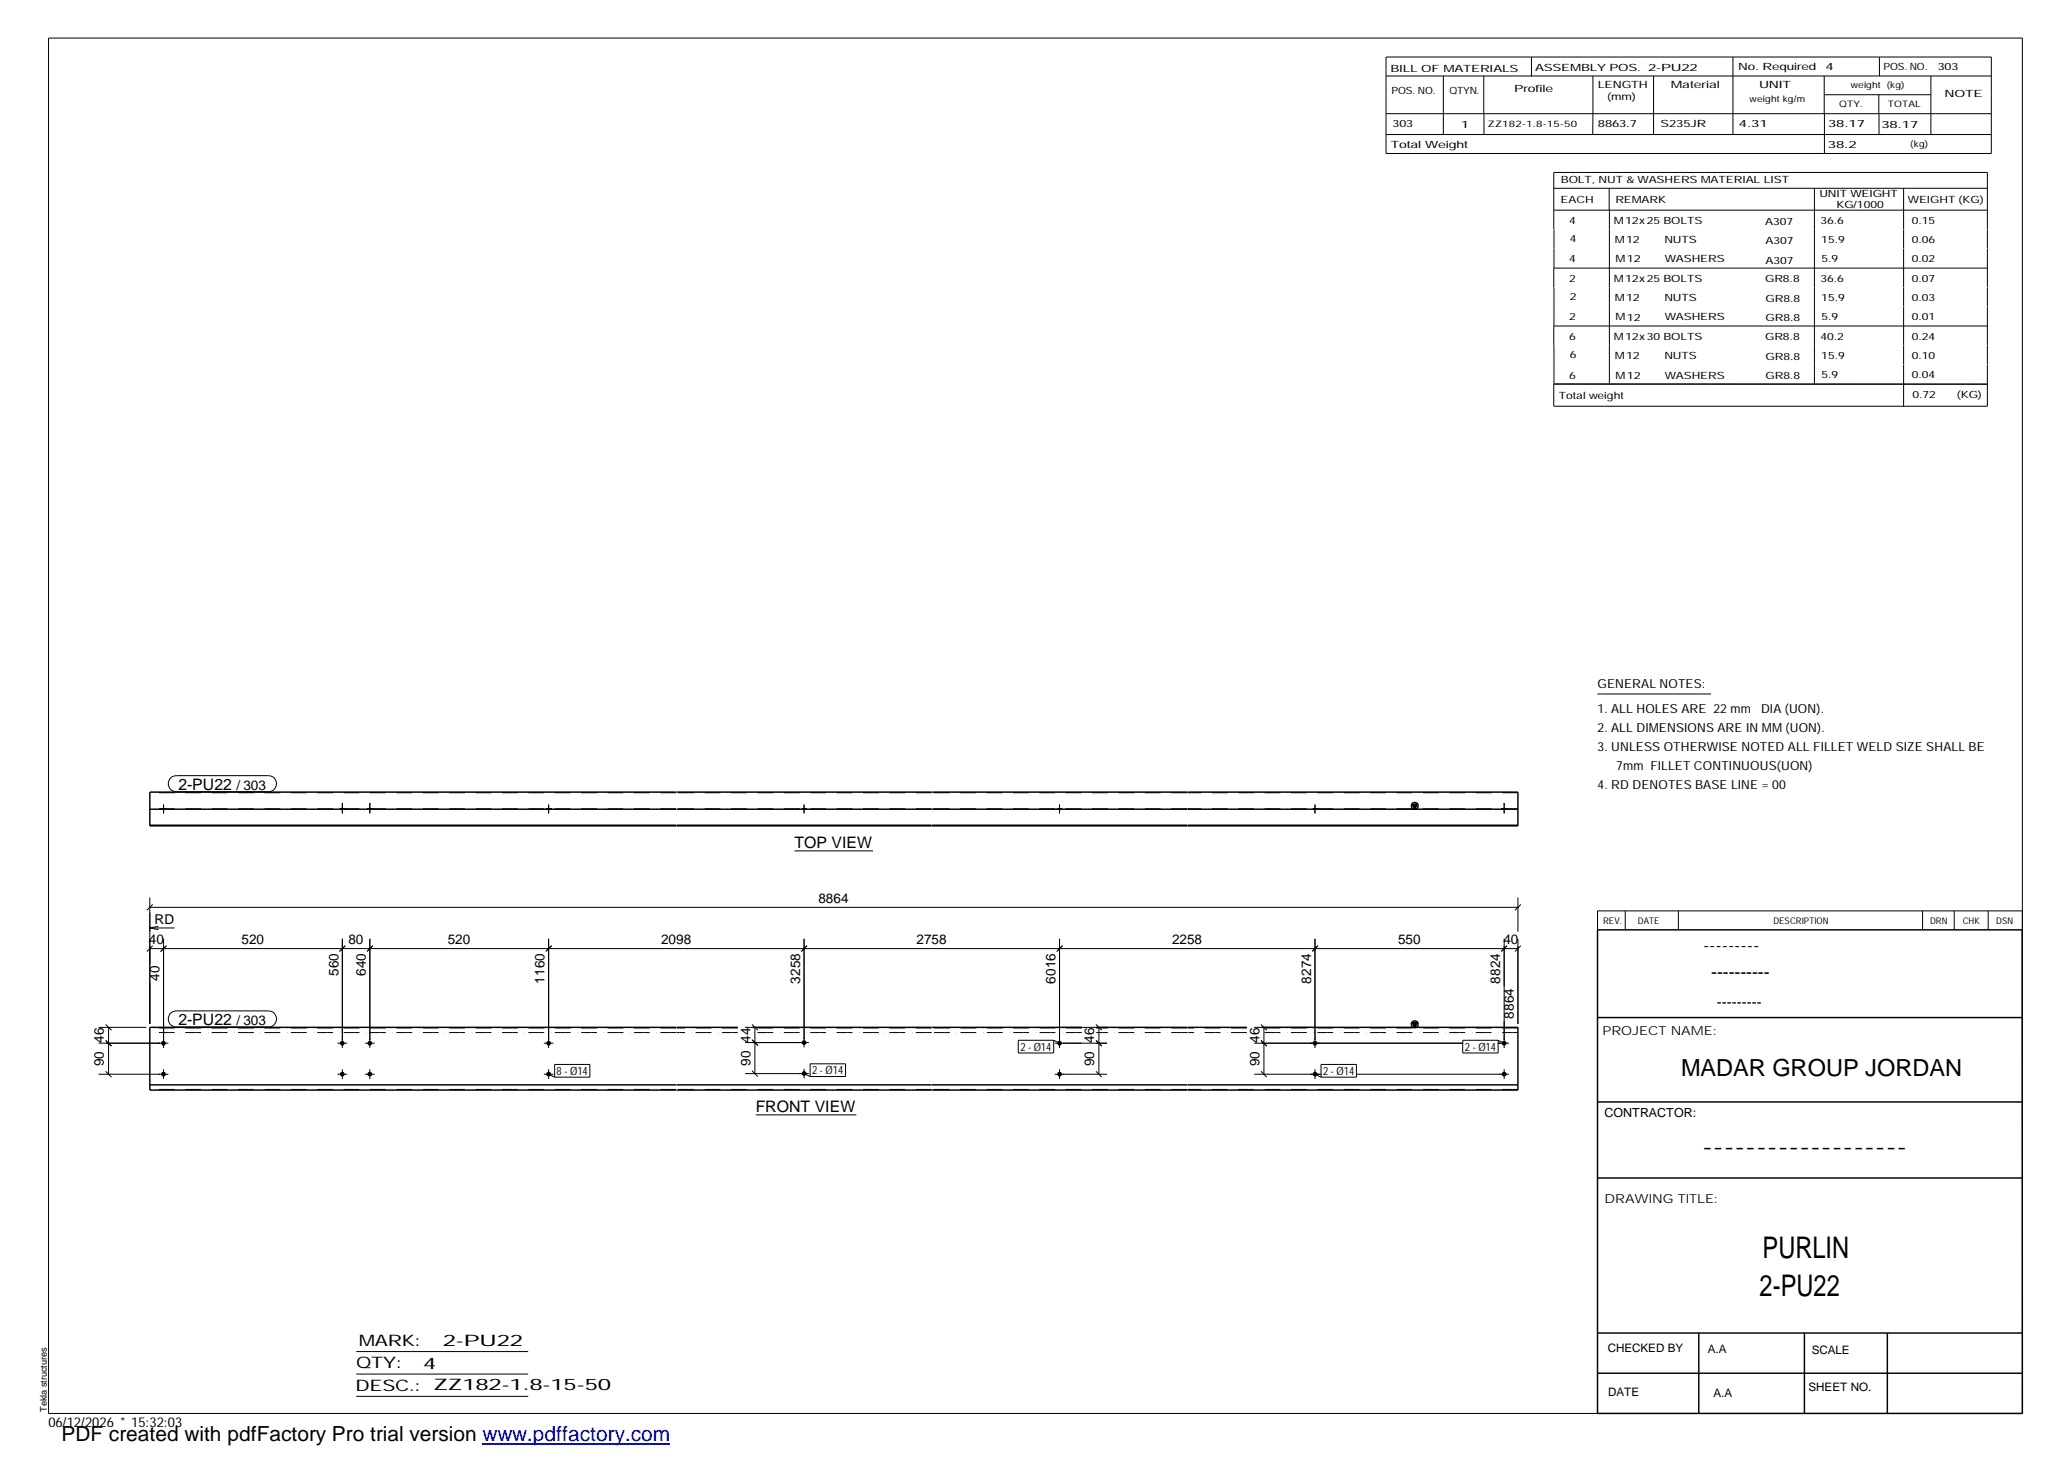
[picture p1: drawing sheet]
<svg xmlns="http://www.w3.org/2000/svg" width="420mm" height="297mm" viewBox="0 0 420 297" stroke-linecap="round" stroke-linejoin="round" font-family="sans-serif">
<g fill="#000">
<path d="M286.9 163.4h1.1l-.6 1zM286.9 207.8h1.1l-.6 .9z"/>
<path d="M32.7 164.3l1 .1z" fill-rule="evenodd"/>
<path d="M32.7 164.3l1 .1z" fill-rule="evenodd"/>
<path d="M69 164.3l1 .1z" fill-rule="evenodd"/>
<path d="M69 164.3l1 .1z" fill-rule="evenodd"/>
<path d="M74.6 164.3l1 .1z" fill-rule="evenodd"/>
<path d="M74.6 164.3l1 .1z" fill-rule="evenodd"/>
<path d="M111 164.3l1 .1z" fill-rule="evenodd"/>
<path d="M111 164.3l1 .1z" fill-rule="evenodd"/>
<path d="M162.9 164.3l1 .1z" fill-rule="evenodd"/>
<path d="M162.9 164.3l1 .1z" fill-rule="evenodd"/>
<path d="M214.8 164.3l1 .1z" fill-rule="evenodd"/>
<path d="M214.8 164.3l1 .1z" fill-rule="evenodd"/>
<path d="M266.7 164.3l1 .1z" fill-rule="evenodd"/>
<path d="M266.7 164.3l1 .1z" fill-rule="evenodd"/>
<path d="M305.1 164.3l1 .1z" fill-rule="evenodd"/>
<path d="M305.1 164.3l1 .1z" fill-rule="evenodd"/>
<circle cx="33.2" cy="211.9" r=".49"/>
<circle cx="33.2" cy="218.2" r=".49"/>
<circle cx="69.5" cy="211.9" r=".49"/>
<circle cx="69.5" cy="218.2" r=".49"/>
<circle cx="75.1" cy="211.9" r=".49"/>
<circle cx="75.1" cy="218.2" r=".49"/>
<circle cx="111.5" cy="211.9" r=".49"/>
<circle cx="111.5" cy="218.2" r=".49"/>
<circle cx="163.4" cy="218.1" r=".49"/>
<circle cx="163.4" cy="211.8" r=".49"/>
<circle cx="215.3" cy="211.9" r=".48"/>
<circle cx="215.3" cy="218.2" r=".48"/>
<circle cx="267.2" cy="211.9" r=".48"/>
<circle cx="267.2" cy="218.2" r=".48"/>
<circle cx="305.6" cy="211.9" r=".49"/>
<circle cx="305.6" cy="218.2" r=".49"/>
</g>
<g fill="none" stroke="#000" stroke-width=".2">
<path d="M9.9 7.7h401v279.5h-401zM281.6 11.6h123v19.6h-123zM281.6 15.4h123M293.2 15.4v11.9M301.5 15.4v7.7M311.1 11.6v3.9M323.6 15.4v11.9M336 15.4v11.9M352.1 11.6v15.7M370.6 15.4v7.7M370.7 19.2h21.6M381.7 19.2v3.9"/>
<path d="M381.8 11.6v3.8M392.3 15.4v11.9M281.6 23.1h123M281.6 27.3h123M301.5 23.1v4.2M315.7 38.3h88.1M326.9 38.3v4.4M368.6 38.3v39.7M370.7 23.1v8.1M381.8 23.1v4.2M386.8 38.3v8.3M315.7 42.7h88.1"/>
<path d="M315.7 46.6v-11.6h88.1v11.6M315.7 54.5v3.9M315.7 54.5h88.1M315.7 46.6v7.9M315.7 58.4v7.8M327 42.7v35.3M386.8 46.6v3.9M386.8 50.6v7.7M386.8 58.4v3.9M403.8 46.6v3.9M403.8 50.6v7.7M403.8 58.4v3.9"/>
<path d="M315.7 66.3v3.8M315.7 78v4.5M315.7 66.2h88.1M315.7 78h88.1h-88M315.7 70.2v7.8M386.8 62.3v7.8M386.8 70.2v3.8M386.8 74.1v8.4M403.8 62.3v7.8M403.8 70.2v3.8M403.8 74.1v8.4h-88.1M34.7 158.1l.5-.4 .6-.1h18.7a1.63 1.63 0 0 1 1.7 1.6 1.63 1.63 0 0 1-1.7 1.7h-18.7a1.63 1.63 0 0 1-1.5-1.1 1.63 1.63 0 0 1 .4-1.7z"/>
<path d="M324.6 141h23M32.7 164.3v.1M33.2 163.5v1.8M33.7 164.3v.1M69 164.3v.1M69.6 163.1v2.2M70 164.3v.1M74.6 164.3v.1M75.1 163.1v2.2M75.6 164.3v.1M111 164.3v.1M111.5 163.5v1.8"/>
<path d="M112 164.3v.1M161.4 172.9h16M162.9 164.3v.1M163.4 163.5v1.8M163.9 164.3v.1M214.8 164.3v.1M215.3 163.5v1.8M215.8 164.3v.1M266.7 164.3v.1M267.2 163.5v1.8M267.7 164.3v.1M305.1 164.3v.1"/>
<path d="M305.6 163.1v2.2M306.1 164.3v.1M30.4 184.3h278M30.4 182.4v25.7M30.4 192.7h278M30.4 188.5l1.8 .4M30.4 188.5h5.1M31 183.8l-1.2 1.1M31 192.1l-1.2 1.2M32.2 188.2l-1.8 .3M33.2 190.7v22.2M33.8 192.1l-1.2 1.2"/>
<path d="M69.6 190.7v22.2M70.1 192.1l-1.1 1.2M75.1 190.7v22.2M75.7 192.1l-1.2 1.2M111.5 190.7v22.2M112.1 192.1l-1.2 1.2M162.9 193.2l1.1-1.1-1.2 1.2M163.4 190.7v22.1M214.8 193.2l1.1-1.1-1.2 1.2M215.3 190.7v22.2M266.7 193.2l1.1-1.1-1.2 1.2M267.2 190.7v22.2"/>
<path d="M305.6 190.7v22.2M306.2 192.1l-1.2 1.2M308.4 182.4v6.9M308.4 190.7v17.4M309 183.8l-1.2 1.1M309 192.1l-1.2 1.2M330.2 185.1v3.8M341 185.1v3.8M390.6 185.1v3.8M397 185.1v3.8M403.9 185.1v3.8M410.9 185.1h-86.3v3.8"/>
<path d="M20 218.3h14.2M20 211.9h14.2M20 208.7h9.7M21.5 217.7l1.1 1.1M21.5 211.4l1.1 1.1-1.1-1.1M21.5 208.1l1.1 1.2M22.1 208.7v9.6M33.2 217.2v2M34.7 205.9l.5-.4 .6-.1h18.7a1.63 1.63 0 0 1 1.7 1.6 1.63 1.63 0 0 1-1.7 1.6h-18.7a1.63 1.63 0 0 1-1.5-1 1.63 1.63 0 0 1 .4-1.7zM68.6 218.3h1.9M68.6 211.9h1.9M69.6 217.2v2"/>
<path d="M74.2 218.3h1.9M74.2 211.9h1.9M75.1 217.2v2M110.5 218.3h1.9M110.5 211.9h1.9M111.5 217.2v2M111.5 218.3l1.2 .5M112.7 216.3h7.1v2.5h-7.1zM151.4 218.1h12.9M151.4 211.8h12.9M151.4 208.7h11.3M152.8 217.5l1.2 1.2"/>
<path d="M152.8 211.2l1.2 1.2M152.8 208.1l1.2 1.2M153.4 208.7v9.4M163.4 217.2v1.9M163.4 218.1l1.2 .6M164.6 216.1h7.2v2.6h-7.2zM206.9 211.4h7.2v2.5h-7.2zM214.1 211.4l1.2 .5M214.3 218.3h10.6M214.3 211.9h10.6M215.3 217.2v2M216 208.7h8.9"/>
<path d="M222.7 217.7l1.2 1.1M222.7 211.4l1.2 1.1-1.2-1.1M222.7 208.1l1.2 1.2M223.3 208.7v9.6M254.8 218.3h13.7M254.8 211.9h42.5M254.8 208.7h11.7M256.2 217.7l1.2 1.1M256.2 211.4l1.2 1.1-1.2-1.1M256.2 208.1l1.2 1.2M256.8 208.7v9.6M267.2 217.2v2"/>
<path d="M267.2 218.3l1.2 .5M268.4 216.3h7.2v2.5h-7.2zM275.5 218.3h31.1M297.2 211.4h7.2v2.5h-7.2zM304.3 211.9h2.3M304.4 211.4l1.2 .5M305.6 217.2v2M153.5 226.5h20.5M72.4 274.6h34.9M72.4 279.2h34.9M72.4 283.7h34.9"/>
</g>
<g fill="none" stroke="#000" stroke-width=".3">
<path d="M30.4 167.7h107M30.4 164.4h107M137.4 160.9h-107v6.9h107M137.5 167.8h51.8M137.5 167.7h51.8M137.5 164.4h51.8M137.5 160.9h51.8M189.4 167.8h51.8M189.4 167.7h51.8M189.4 164.4h51.8M189.4 160.9h51.8M241.3 160.9h67.1v6.9h-67.1"/>
<path d="M241.3 167.7h67.1M241.3 164.4h67.1M286.9 163.4h1.1l-.6 1zM324.6 188.9h86.2l.1 98.3h-86.3zM137.4 208.7h-107v12.8h107M137.5 208.7h12.4M152.9 208.7h36.4M189.4 208.7h30.4M222.7 208.7h18.5M241.3 208.7h12M256.2 208.7h52.2v12.8h-67.1M286.9 207.8h1.1l-.6 .9z"/>
<path d="M324.6 206.7h86.3M30.4 220.4h107M137.5 221.5h51.8M137.5 220.4h51.8M189.4 221.5h51.8M189.4 220.4h51.8M241.3 220.4h67.1M324.6 239.3h86.3M324.6 223.9h86.3M324.6 270.8h86.3M324.6 279h86.3M345.1 270.8v16.4"/>
<path d="M366.6 270.8v16.4M383.5 270.8v16.4"/>
<circle cx="287.4" cy="163.7" r=".71"/>
<circle cx="287.4" cy="208.1" r=".71"/>
</g>
<g fill="none" stroke="#000" stroke-width=".2" stroke-dasharray="1.1 0 2.1 .7 0 1.4" stroke-linecap="butt">
<path d="M137.4 161.1h-107M137.4 164.3h-107M189.3 161.1h-51.8M189.3 164.3h-51.8M241.2 161.1h-51.8M241.2 164.3h-51.8M308.4 161.1h-67.1M308.4 164.3h-67.1M137.4 209.8h-107M137.4 208.9h-107M149.9 209.8h-12.4M149.9 208.9h-12.4"/>
<path d="M189.3 209.8h-36.4M189.3 208.9h-36.4M219.8 209.8h-30.4M219.8 208.9h-30.4M241.2 209.8h-18.5M241.2 208.9h-18.5M253.3 209.8h-12M253.3 208.9h-12M308.4 209.8h-52.2M308.4 208.9h-52.2M137.4 221.3h-107M189.3 221.3h-51.8"/>
<path d="M241.2 221.3h-51.8M308.4 221.3h-67.1"/>
</g>
<path d="M98 293.3h38.2" fill="none" stroke="#00f" stroke-width=".3"/>
<g font-size="6.1">
<text x="358.1" y="255.5">PURLIN</text>
<text x="357.5" y="263.3">2-PU22</text>
</g>
<text font-size="4.8" x="341.5" y="218.6">MADAR GROUP JORDAN</text>
<text font-size="4.2" x="12.5" y="292.7">PDF created with pdfFactory Pro trial version www.pdffactory.com</text>
<g font-size="3.6">
<text x="346.1" y="193.2">---------</text>
<text x="347.7" y="198.6">----------</text>
<text x="345.8" y="234.2">-------------------</text>
</g>
<g font-size="3.2">
<text x="36.2" y="160.4">2-PU22</text>
<text x="161.4" y="172.3">TOP VIEW</text>
<text x="36.2" y="208.3">2-PU22</text>
<text x="153.5" y="226">FRONT VIEW</text>
<text x="72.9" y="273.5">MARK:</text>
<text x="90" y="273.5">2-PU22</text>
<text x="72.4" y="278">QTY:</text>
<text x="86" y="278.1">4</text>
<text x="72.2" y="282.6">DESC.:</text>
<text x="88.1" y="282.4">ZZ182-1.8-15-50</text>
</g>
<text font-size="3" x="348.8" y="204.5">---------</text>
<g font-size="2.8">
<text x="48" y="160.4">/ 303</text>
<text x="166.3" y="183.4">8864</text>
<text x="30.3" y="191.8">40</text>
<text x="31.4" y="187.7">RD</text>
<text x="49.1" y="191.8">520</text>
<text x="70.8" y="191.8">80</text>
<text x="91" y="191.8">520</text>
<text x="134.3" y="191.8">2098</text>
<text x="186.2" y="191.8">2758</text>
<text x="238.1" y="191.8">2258</text>
<text x="284.1" y="191.8">550</text>
<text x="305.4" y="191.8">40</text>
<text x="32.4" y="199.3" transform="rotate(-90 32.4 199.3)">40</text>
<text x="68.7" y="198.3" transform="rotate(-90 68.7 198.3)">560</text>
<text x="74.3" y="198.3" transform="rotate(-90 74.3 198.3)">640</text>
<text x="110.7" y="199.9" transform="rotate(-90 110.7 199.9)">1160</text>
<text x="162.6" y="199.9" transform="rotate(-90 162.6 199.9)">3258</text>
<text x="214.5" y="199.9" transform="rotate(-90 214.5 199.9)">6016</text>
<text x="266.4" y="199.9" transform="rotate(-90 266.4 199.9)">8274</text>
<text x="304.8" y="199.9" transform="rotate(-90 304.8 199.9)">8824</text>
<text x="48" y="208.3">/ 303</text>
<text x="307.6" y="207" transform="rotate(-90 307.6 207)">8864</text>
<text x="21.1" y="211.9" transform="rotate(-90 21.1 211.9)">46</text>
<text x="152.5" y="211.8" transform="rotate(-90 152.5 211.8)">44</text>
<text x="222.3" y="211.9" transform="rotate(-90 222.3 211.9)">46</text>
<text x="255.9" y="211.9" transform="rotate(-90 255.9 211.9)">46</text>
<text x="21.1" y="216.6" transform="rotate(-90 21.1 216.6)">90</text>
<text x="152.5" y="216.5" transform="rotate(-90 152.5 216.5)">90</text>
<text x="222.3" y="216.6" transform="rotate(-90 222.3 216.6)">90</text>
<text x="255.9" y="216.6" transform="rotate(-90 255.9 216.6)">90</text>
<text x="9.8" y="290">06/12/2026 * 15:32:03</text>
</g>
<g font-size="2.5">
<text x="324.6" y="139.9">GENERAL NOTES:</text>
<text x="324.6" y="148.7">2. ALL DIMENSIONS ARE IN MM (UON).</text>
<text x="324.6" y="144.9">1. ALL HOLES ARE 22 mm</text>
<text x="357.8" y="144.9">DIA (UON).</text>
<text x="324.6" y="152.5">3. UNLESS OTHERWISE NOTED ALL FILLET WELD SIZE SHALL BE</text>
<text x="324.6" y="160.2">4. RD DENOTES BASE LINE = 00</text>
<text x="328.4" y="156.4">7mm FILLET CONTINUOUS(UON)</text>
<text x="325.6" y="210.3">PROJECT NAME:</text>
<text x="326" y="226.9">CONTRACTOR:</text>
<text x="326" y="244.4">DRAWING TITLE:</text>
</g>
<g font-size="2.4">
<text x="326.7" y="274.7">CHECKED BY</text>
<text x="347" y="275">A.A</text>
<text x="368.1" y="275.1">SCALE</text>
<text x="326.7" y="283.6">DATE</text>
<text x="348.1" y="283.9">A.A</text>
<text x="367.5" y="282.6">SHEET NO.</text>
</g>
<g font-size="2.3">
<text x="207.3" y="213.5">2 - Ø14</text>
<text x="297.6" y="213.5">2 - Ø14</text>
<text x="113.1" y="218.4">8 - Ø14</text>
<text x="165" y="218.3">2 - Ø14</text>
<text x="268.8" y="218.4">2 - Ø14</text>
</g>
<g font-size="2">
<text x="282.5" y="14.6">BILL OF MATERIALS</text>
<text x="311.9" y="14.4">ASSEMBLY POS.</text>
<text x="324.6" y="17.9">LENGTH</text>
<text x="334.9" y="14.4">2-PU22</text>
<text x="339.5" y="17.9">Material</text>
<text x="353.1" y="14.2">No. Required</text>
<text x="357.4" y="17.9">UNIT</text>
<text x="370.9" y="14.2">4</text>
<text x="382.7" y="14.2">POS. NO.</text>
<text x="393.7" y="14.3">303</text>
<text x="282.7" y="19.1">POS. NO.</text>
<text x="294.5" y="19">QTYN.</text>
<text x="307.6" y="18.7">Profile</text>
<text x="326.5" y="20.4">(mm)</text>
<text x="395.1" y="19.6">NOTE</text>
<text x="282.9" y="25.8">303</text>
<text x="296.8" y="26">1</text>
<text x="324.7" y="25.9">8863.7</text>
<text x="337.4" y="25.9">S235JR</text>
<text x="353.3" y="25.9">4.31</text>
<text x="371.4" y="25.9">38.17</text>
<text x="382.3" y="25.9">38.17</text>
<text x="282.6" y="30.1">Total Weight</text>
<text x="371.4" y="30">38.2</text>
<text x="317.1" y="41.3">EACH</text>
<text x="317.1" y="37.2">BOLT, NUT &amp; WASHERS MATERIAL LIST</text>
<text x="328.2" y="41.3">REMARK</text>
<text x="369.7" y="40.1">UNIT WEIGHT</text>
<text x="387.6" y="41.2">WEIGHT (KG)</text>
<text x="318.8" y="45.4">4</text>
<text x="327.9" y="45.6">M12x25 BOLTS</text>
<text x="358.6" y="45.6">A307</text>
<text x="369.9" y="45.5">36.6</text>
<text x="373.1" y="42.2">KG/1000</text>
<text x="388.4" y="45.5">0.15</text>
<text x="318.8" y="53.3">4</text>
<text x="318.9" y="49.2">4</text>
<text x="328.1" y="49.3">M12</text>
<text x="328.3" y="53.3">M12</text>
<text x="338.2" y="49.4">NUTS</text>
<text x="338.2" y="53.3">WASHERS</text>
<text x="358.7" y="49.6">A307</text>
<text x="358.7" y="53.5">A307</text>
<text x="370" y="49.3">15.9</text>
<text x="370.1" y="53.2">5.9</text>
<text x="388.4" y="49.4">0.06</text>
<text x="388.4" y="53.3">0.02</text>
<text x="318.8" y="57.2">2</text>
<text x="327.9" y="57.3">M12x25 BOLTS</text>
<text x="358.6" y="57.4">GR8.8</text>
<text x="369.9" y="57.3">36.6</text>
<text x="388.4" y="57.2">0.07</text>
<text x="318.8" y="65.1">2</text>
<text x="318.9" y="61">2</text>
<text x="328.1" y="61.2">M12</text>
<text x="328.3" y="65.1">M12</text>
<text x="338.2" y="61.2">NUTS</text>
<text x="338.2" y="65.1">WASHERS</text>
<text x="358.7" y="61.4">GR8.8</text>
<text x="358.7" y="65.3">GR8.8</text>
<text x="370" y="61.1">15.9</text>
<text x="370.1" y="65">5.9</text>
<text x="388.4" y="61.2">0.03</text>
<text x="388.4" y="65.1">0.01</text>
<text x="318.8" y="69">6</text>
<text x="327.9" y="69.1">M12x30 BOLTS</text>
<text x="358.6" y="69.2">GR8.8</text>
<text x="369.9" y="69.1">40.2</text>
<text x="388.4" y="69">0.24</text>
<text x="318.8" y="76.9">6</text>
<text x="318.9" y="72.8">6</text>
<text x="328.1" y="72.9">M12</text>
<text x="328.3" y="76.9">M12</text>
<text x="338.2" y="72.9">NUTS</text>
<text x="338.2" y="76.9">WASHERS</text>
<text x="358.7" y="73.1">GR8.8</text>
<text x="358.7" y="77.1">GR8.8</text>
<text x="370" y="72.8">15.9</text>
<text x="370.1" y="76.7">5.9</text>
<text x="388.4" y="72.9">0.10</text>
<text x="388.4" y="76.9">0.04</text>
<text x="316.7" y="81.1">Total weight</text>
<text x="388.6" y="80.9">0.72</text>
<text x="397.6" y="80.8">(KG)</text>
</g>
<g font-size="1.9">
<text x="325.7" y="187.8">REV.</text>
<text x="332.8" y="187.6">DATE</text>
<text x="360.3" y="187.7">DESCRIPTION</text>
<text x="392.1" y="187.6">DRN</text>
<text x="398.8" y="187.6">CHK</text>
<text x="405.6" y="187.7">DSN</text>
<text x="9.5" y="286.8" transform="rotate(-90 9.5 286.8)">Tekla structures</text>
</g>
<g font-size="1.8">
<text x="376" y="17.9">weight (kg)</text>
<text x="355.5" y="20.7">weight kg/m</text>
<text x="373.6" y="21.7">QTY.</text>
<text x="383.5" y="21.8">TOTAL</text>
<text x="302.3" y="25.9">ZZ182-1.8-15-50</text>
<text x="388.1" y="29.8">(kg)</text>
</g>
</svg>
